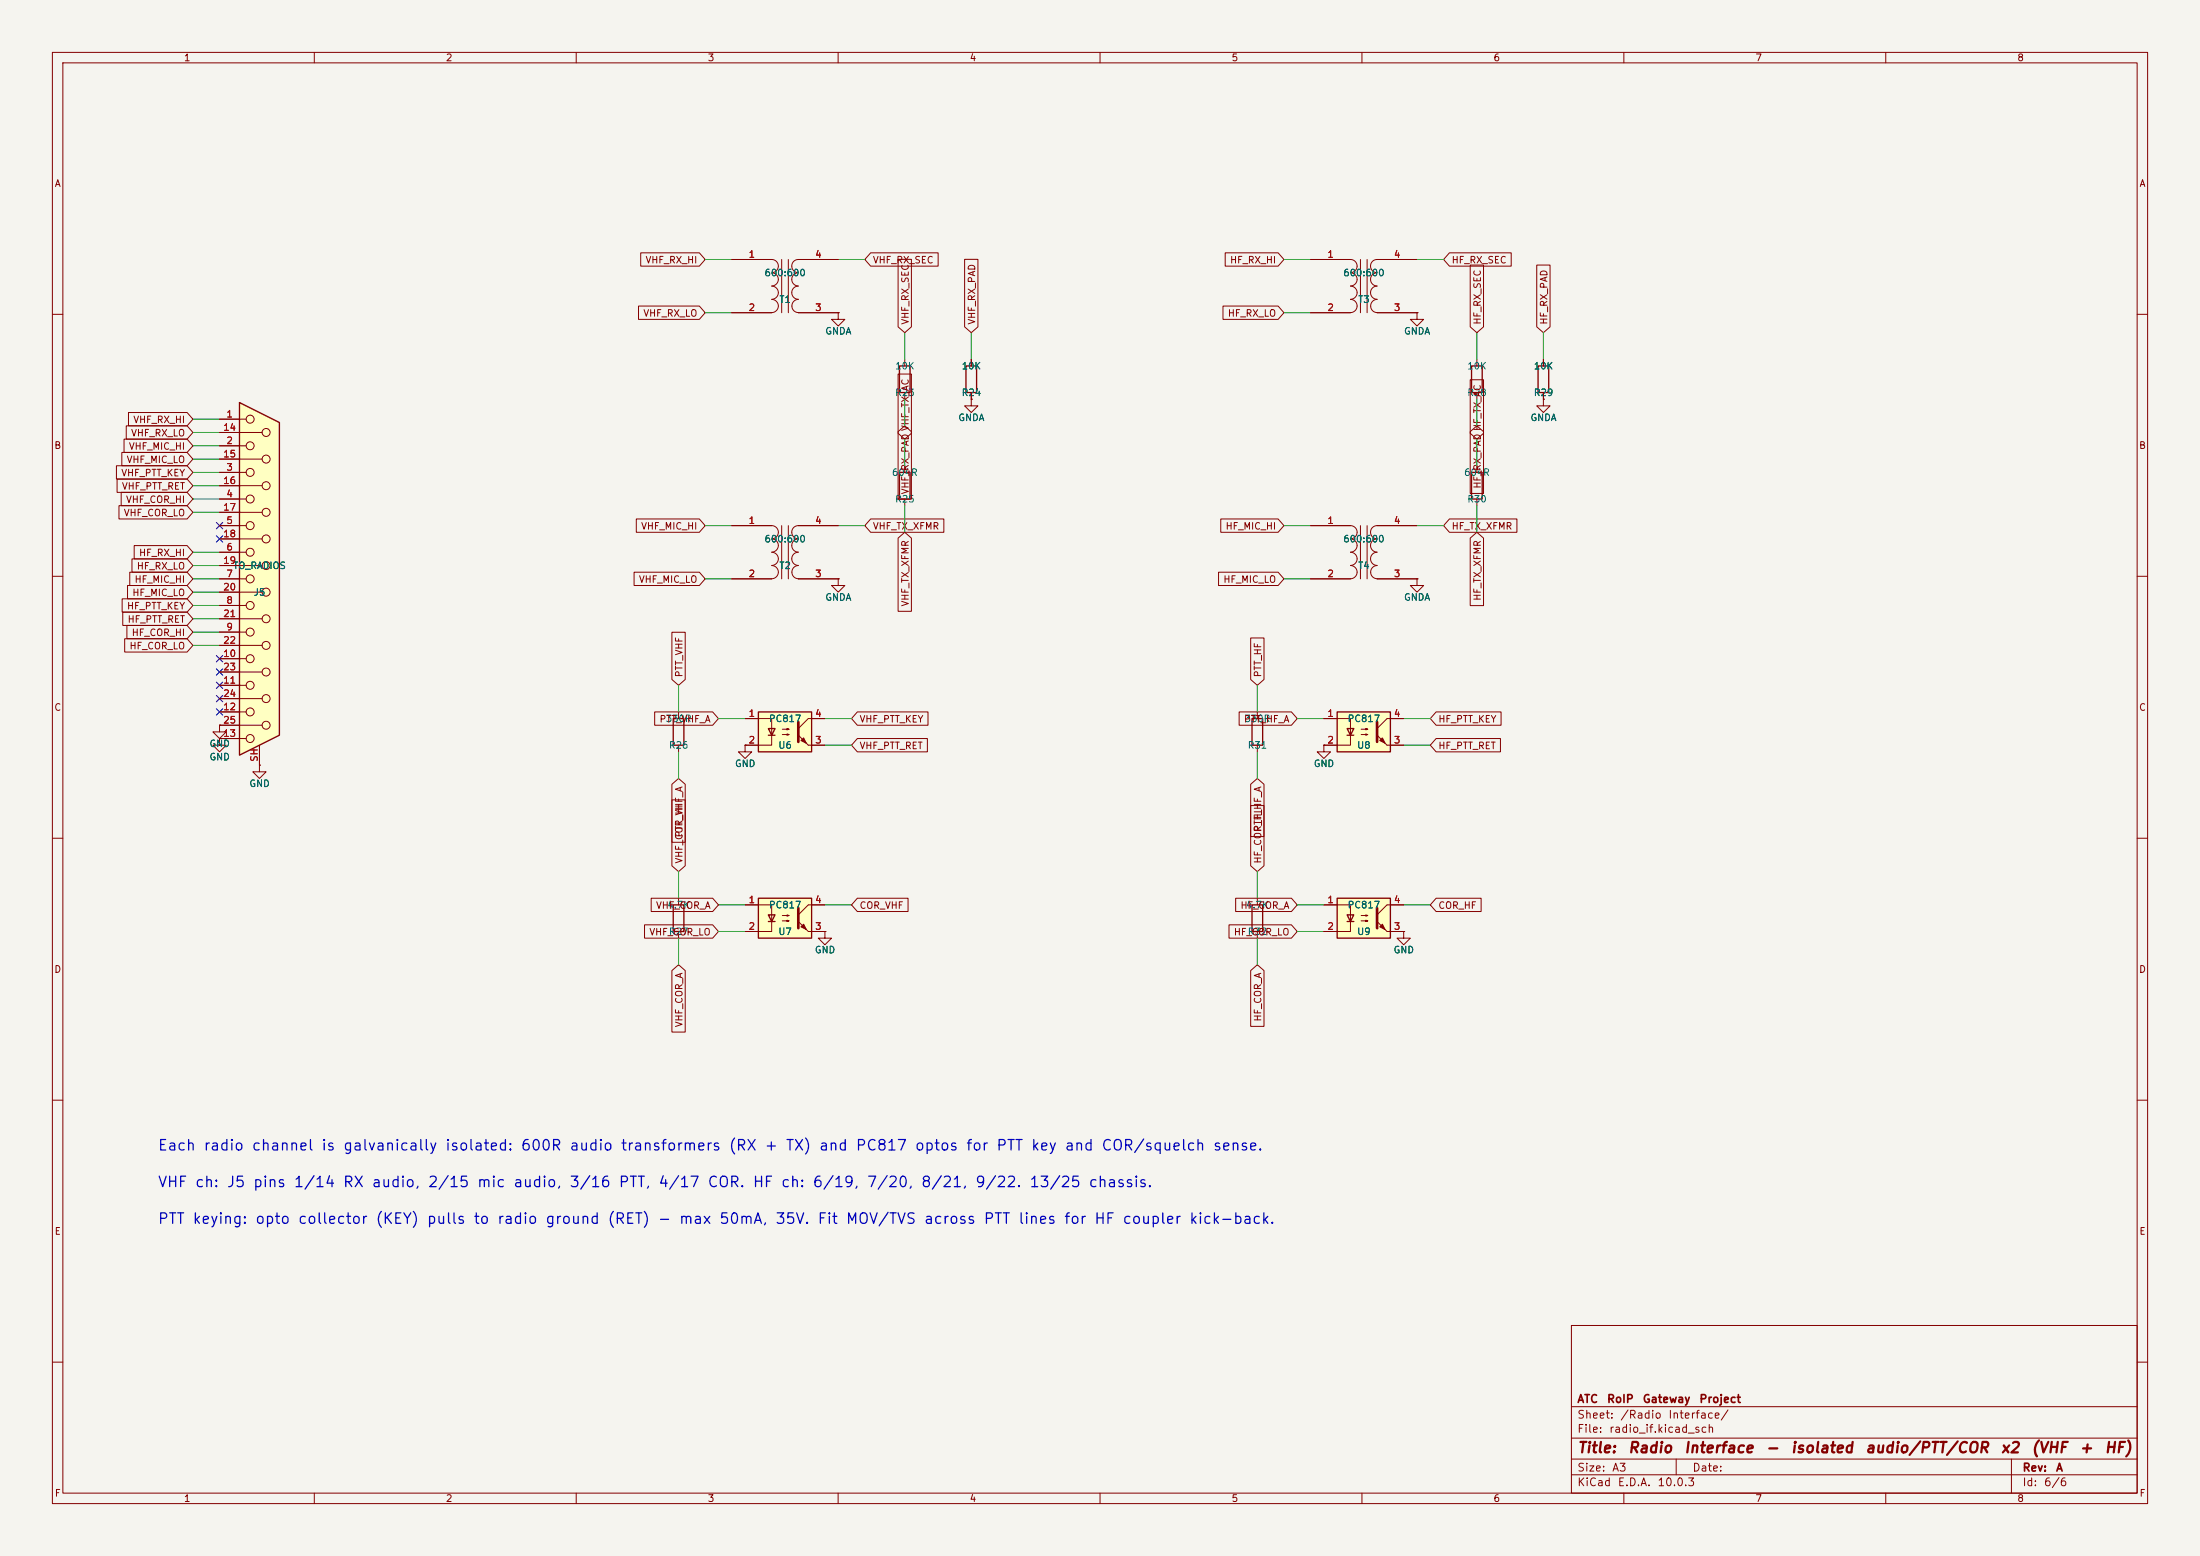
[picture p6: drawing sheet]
<svg xmlns="http://www.w3.org/2000/svg" width="420mm" height="297mm" viewBox="0 0 420 297" stroke-linecap="round" stroke-linejoin="round" font-family="sans-serif">
<path d="M0 0h420v297h-420z" fill="#f5f4ef" stroke="#f5f4ef" stroke-width=".19"/>
<g fill="none" stroke="#840000" stroke-width=".19">
<path d="M10 10h400v277h-400zM12 12h396v273h-396zM60 10v2M110 10v2M160 10v2M210 10v2M260 10v2M310 10v2M360 10v2M160 59.7v1.3h1.3l-1.3 1.2-1.3-1.2h1.3M160 59.7h.1M10 60h2"/>
<path d="M185.4 76.2v1.3h1.3l-1.3 1.2-1.3-1.2h1.3M185.4 76.2h.1M185.4 68.6v1.3M185.4 74.9v1.3M408 60h2M281.9 88.9v1.3M281.9 95.3v1.2M10 110h2M160 110.5v1.3h1.3l-1.3 1.2-1.3-1.2h1.3M160 110.5h.1M408 110h2M129.5 135.9v1.3"/>
<path d="M10 160h2M41.9 141v1.2h1.3l-1.3 1.3-1.3-1.3h1.3M41.9 141h.1M129.5 142.2v1.3M142.2 142.2v1.3h1.3l-1.3 1.3-1.2-1.3h1.2M142.2 142.2h.1M408 160h2M10 210h2M408 210h2M300 253h108v32h-108zM10 260h2M300 278.5h108"/>
<path d="M300 274.5h108M300 268.5h108M320 278.5v3M384 278.5v6.5M408 260h2M60 285v2M110 285v2M160 285v2M210 285v2M260 285v2M300 281.5h108M310 285v2"/>
<path d="M360 285v2"/>
</g>
<path d="M184.4 69.9h2v5h-2zM280.9 90.2h2.1v5.1h-2.1zM128.5 137.2h2.1v5h-2.1z" fill="none" stroke="#840000" stroke-width=".25"/>
<path d="M144.8 171.5h10.1v7.6h-10.1z" fill="#ffffc2"/>
<path d="M171.7 69.9h2v5h-2zM128.5 172.7h2.1v5.1h-2.1zM144.8 171.5h10.1v7.6h-10.1zM146.7 174.6h1.3l-.7 1.3zM146.7 175.9h1.3" fill="none" stroke="#840000" stroke-width=".25"/>
<g fill="none" stroke="#840000" stroke-width=".19">
<path d="M139.7 49.5h7.6a1.26 1.26 0 0 1 1.3 1.3 1.26 1.26 0 0 1-1.3 1.3 1.27 1.27 0 0 1 1.3 1.2 1.27 1.27 0 0 1-1.3 1.3 1.27 1.27 0 0 1 1.3 1.3 1.27 1.27 0 0 1-1.3 1.2 1.27 1.27 0 0 1 1.3 1.3 1.27 1.27 0 0 1-1.3 1.3M139.7 59.7h7.6M149.2 49.5v10.2M150.5 49.5v10.2M152.4 52.1a1.25 1.25 0 0 0-1.2 1.2 1.25 1.25 0 0 0 1.2 1.3 1.27 1.27 0 0 0-1.2 1.3 1.27 1.27 0 0 0 1.2 1.2M152.4 59.7h7.6M152.4 57.2a1.26 1.26 0 0 0-1.2 1.2 1.26 1.26 0 0 0 1.2 1.3M160 49.5h-7.6a1.25 1.25 0 0 0-1.2 1.3 1.25 1.25 0 0 0 1.2 1.2M172.7 68.6v1.3M172.7 74.9v1.3M129.5 171.5v1.2M129.5 177.8v1.3"/>
<path d="M142.2 172.7h5.1v5.1h-5.1M149.4 174.8h1.2l-.4 .1v-.3l.4 .2M149.4 175.8h1.2l-.4 .1v-.3l.4 .2M154.3 177.8h3.2M157.5 177.8v1.3h1.2l-1.2 1.2-1.3-1.2h1.3M157.5 177.8h.1M157.5 172.7h-3.2l-1.9 1.9"/>
</g>
<path d="M152.4 173.4v3.8" fill="none" stroke="#840000" stroke-width=".51"/>
<g fill="#840000" stroke="#840000" stroke-width=".19">
<path d="M152.9 176.9l.5-.5 .5 1z"/>
<path d="M152.4 175.9l1.9 1.9z"/>
</g>
<path d="M144.8 135.9h10.1v7.6h-10.1z" fill="#ffffc2"/>
<path d="M144.8 135.9h10.1v7.6h-10.1zM146.7 139.1h1.3l-.7 1.2zM146.7 140.3h1.3" fill="none" stroke="#840000" stroke-width=".25"/>
<path d="M142.2 137.2h5.1v5h-5.1M149.4 139.2h1.2l-.4 .1v-.2l.4 .1M157.5 137.2h-3.2l-1.9 1.9M149.4 140.2h1.2l-.4 .1v-.2l.4 .1M154.3 142.2h3.2" fill="none" stroke="#840000" stroke-width=".19"/>
<path d="M152.4 137.8v3.8" fill="none" stroke="#840000" stroke-width=".51"/>
<g fill="#840000" stroke="#840000" stroke-width=".19">
<path d="M152.9 141.4l.5-.6 .5 1.1z"/>
<path d="M152.4 140.3l1.9 1.9z"/>
</g>
<path d="M45.7 76.8l7.6 3.8v59.7l-7.6 3.8z" fill="#ffffc2"/>
<path d="M45.7 76.8l7.6 3.8v59.7l-7.6 3.8zM280.9 69.9h2.1v5h-2.1zM171.7 90.2h2v5.1h-2zM239 137.2h2v5h-2z" fill="none" stroke="#840000" stroke-width=".25"/>
<g fill="none" stroke="#840000" stroke-width=".19">
<path d="M250.2 49.5h7.6a1.26 1.26 0 0 1 1.3 1.3 1.26 1.26 0 0 1-1.3 1.3 1.27 1.27 0 0 1 1.3 1.2 1.27 1.27 0 0 1-1.3 1.3 1.27 1.27 0 0 1 1.3 1.3 1.27 1.27 0 0 1-1.3 1.2 1.27 1.27 0 0 1 1.3 1.3 1.27 1.27 0 0 1-1.3 1.3M250.2 59.7h7.6M259.7 49.5v10.2M261 49.5v10.2M262.9 52.1a1.25 1.25 0 0 0-1.3 1.2 1.25 1.25 0 0 0 1.3 1.3 1.27 1.27 0 0 0-1.3 1.3 1.27 1.27 0 0 0 1.3 1.2M262.9 59.7h7.6M262.9 57.2a1.26 1.26 0 0 0-1.2 1.2 1.26 1.26 0 0 0 1.2 1.3M270.5 59.7v1.3h1.3l-1.3 1.2-1.3-1.2h1.3M270.5 59.7h.1M270.5 49.5h-7.6a1.25 1.25 0 0 0-1.3 1.3 1.25 1.25 0 0 0 1.3 1.2M281.9 68.6v1.3M281.9 74.9v1.3"/>
<path d="M41.9 80h5.1M41.9 82.6h8.1M41.9 85.1h5.1M41.9 87.6h8.1M41.9 90.2h5.1M41.9 92.7h8.1M41.9 95.3h5.1M41.9 97.8h8.1M172.7 88.9v1.3M172.7 95.3v1.2M41.9 100.3h5.1M41.9 102.9h8.1"/>
<path d="M41.9 105.4h5.1M41.9 108h8.1M41.9 110.5h5.1M41.9 113h8.1M41.9 115.6h5.1M41.9 118.1h8.1M139.7 100.3h7.6a1.26 1.26 0 0 1 1.3 1.3 1.26 1.26 0 0 1-1.3 1.3 1.27 1.27 0 0 1 1.3 1.2 1.27 1.27 0 0 1-1.3 1.3M147.3 105.4a1.26 1.26 0 0 1 1.3 1.3 1.26 1.26 0 0 1-1.3 1.2M147.3 108a1.26 1.26 0 0 1 1.3 1.2 1.26 1.26 0 0 1-1.3 1.3h-7.6M149.2 100.3v10.2M150.5 100.3v10.2M152.4 102.9a1.25 1.25 0 0 0-1.2 1.2 1.25 1.25 0 0 0 1.2 1.3"/>
<path d="M152.4 105.4a1.25 1.25 0 0 0-1.2 1.3 1.25 1.25 0 0 0 1.2 1.2M152.4 110.5h7.6M152.4 108a1.26 1.26 0 0 0-1.2 1.2 1.26 1.26 0 0 0 1.2 1.3M160 100.3h-7.6a1.25 1.25 0 0 0-1.2 1.3 1.25 1.25 0 0 0 1.2 1.2M250.2 100.3h7.6a1.26 1.26 0 0 1 1.3 1.3 1.26 1.26 0 0 1-1.3 1.3 1.27 1.27 0 0 1 1.3 1.2 1.27 1.27 0 0 1-1.3 1.3M257.8 105.4a1.26 1.26 0 0 1 1.3 1.3 1.26 1.26 0 0 1-1.3 1.2M257.8 108a1.26 1.26 0 0 1 1.3 1.2 1.26 1.26 0 0 1-1.3 1.3h-7.6M259.7 100.3v10.2M261 100.3v10.2M262.9 102.9a1.25 1.25 0 0 0-1.3 1.2 1.25 1.25 0 0 0 1.3 1.3M262.9 105.4a1.25 1.25 0 0 0-1.3 1.3 1.25 1.25 0 0 0 1.3 1.2M262.9 110.5h7.6"/>
<path d="M262.9 108a1.26 1.26 0 0 0-1.2 1.2 1.26 1.26 0 0 0 1.2 1.3M270.5 110.5v1.3h1.3l-1.3 1.2-1.3-1.2h1.3M270.5 110.5h.1M270.5 100.3h-7.6a1.25 1.25 0 0 0-1.3 1.3 1.25 1.25 0 0 0 1.3 1.2M41.9 138.4v1.3h1.3l-1.3 1.3-1.3-1.3h1.3M41.9 138.4h.1M41.9 120.7h5.1M41.9 123.2h8.1M41.9 125.7h5.1M41.9 128.3h8.1M41.9 130.8h5.1M41.9 133.4h8.1"/>
<path d="M41.9 135.9h5.1M41.9 138.4h8.1M240 135.9v1.3M41.9 141h5.1M49.5 146.1v1.2h1.3l-1.3 1.3-1.2-1.3h1.2M49.5 146.1h.1M49.5 142.2v3.9M240 142.2v1.3"/>
<circle cx="47.8" cy="90.2" r=".76"/>
<circle cx="47.8" cy="85.1" r=".76"/>
<circle cx="47.8" cy="95.2" r=".76"/>
<circle cx="47.8" cy="80" r=".76"/>
<circle cx="50.8" cy="87.6" r=".76"/>
<circle cx="50.8" cy="97.8" r=".76"/>
<circle cx="50.8" cy="92.7" r=".76"/>
<circle cx="50.8" cy="82.5" r=".76"/>
<circle cx="47.8" cy="100.3" r=".76"/>
<circle cx="47.8" cy="115.6" r=".76"/>
<circle cx="47.8" cy="105.4" r=".76"/>
<circle cx="47.8" cy="110.5" r=".76"/>
<circle cx="50.8" cy="102.9" r=".76"/>
<circle cx="50.8" cy="118.1" r=".76"/>
<circle cx="50.8" cy="113" r=".76"/>
<circle cx="50.8" cy="107.9" r=".76"/>
<circle cx="47.8" cy="120.6" r=".76"/>
<circle cx="47.8" cy="135.9" r=".76"/>
<circle cx="47.8" cy="125.7" r=".76"/>
<circle cx="47.8" cy="130.8" r=".76"/>
<circle cx="50.8" cy="138.4" r=".76"/>
<circle cx="50.8" cy="133.3" r=".76"/>
<circle cx="50.8" cy="128.3" r=".76"/>
<circle cx="50.8" cy="123.2" r=".76"/>
<circle cx="47.8" cy="141" r=".76"/>
</g>
<path d="M255.3 135.9h10.1v7.6h-10.1z" fill="#ffffc2"/>
<path d="M255.3 135.9h10.1v7.6h-10.1zM257.2 139.1h1.2l-.6 1.2zM257.2 140.3h1.2M239 172.7h2v5.1h-2z" fill="none" stroke="#840000" stroke-width=".25"/>
<path d="M252.7 137.2h5.1v5h-5.1M259.8 139.2h1.3l-.4 .1v-.2l.4 .1M268 137.2h-3.2l-1.9 1.9M252.7 142.2v1.3h1.3l-1.3 1.3-1.2-1.3h1.2M252.7 142.2h.1M259.8 140.2h1.3l-.4 .1v-.2l.4 .1M264.8 142.2h3.2M240 171.5v1.2M240 177.8v1.3M268 177.8v1.3h1.2l-1.2 1.2-1.3-1.2h1.3M268 177.8h.1" fill="none" stroke="#840000" stroke-width=".19"/>
<path d="M262.9 137.8v3.8" fill="none" stroke="#840000" stroke-width=".51"/>
<g fill="#840000" stroke="#840000" stroke-width=".19">
<path d="M263.4 141.4l.5-.6 .5 1.1z"/>
<path d="M262.9 140.3l1.9 1.9z"/>
</g>
<path d="M255.3 171.5h10.1v7.6h-10.1z" fill="#ffffc2"/>
<path d="M293.6 69.9h2.1v5h-2.1zM255.3 171.5h10.1v7.6h-10.1zM257.2 174.6h1.2l-.6 1.3zM257.2 175.9h1.2" fill="none" stroke="#840000" stroke-width=".25"/>
<g fill="none" stroke="#840000" stroke-width=".19">
<path d="M121.9 58.4h11.6l1.1 1.3-1.1 1.3h-11.6zM122.3 48.3h11.2l1.1 1.2-1.1 1.3h-11.2zM139.7 49.5h7.6M139.7 59.7h7.6M152.4 49.5h7.6M152.4 59.7h7.6M160 59.7h.1M166.2 48.3h12.9v2.5h-12.9l-1.1-1.3zM171.4 49.5h2.6v12.9l-1.3 1.1-1.3-1.1zM184.1 49.5h2.6v12.9l-1.3 1.1-1.3-1.1zM233.5 58.4h10.5l1.1 1.3-1.1 1.3h-10.5zM233.9 48.3h10.1l1.1 1.2-1.1 1.3h-10.1z"/>
<path d="M250.2 49.5h7.6M250.2 59.7h7.6M262.9 49.5h7.6M262.9 59.7h7.6M270.5 59.7h.1M276.7 48.3h11.8v2.5h-11.8l-1.1-1.3zM280.7 50.6h2.5v11.8l-1.3 1.1-1.2-1.1zM293.4 50.6h2.5v11.8l-1.3 1.1-1.2-1.1zM24.5 78.7h11.2l1.1 1.3-1.1 1.3h-11.2zM171.4 71.4h2.6v11.3l-1.3 1.1-1.3-1.1zM185.4 76.2h.1M185.4 68.6v1.3"/>
<path d="M185.4 74.9v1.3M280.7 72.5h2.5v10.2l-1.3 1.1-1.2-1.1zM294.6 76.2v1.3h1.3l-1.3 1.2-1.2-1.2h1.2M294.6 76.2h.1M294.6 68.6v1.3M294.6 74.9v1.3M22.2 88.9h13.5l1.1 1.3-1.1 1.2h-13.5zM22.3 91.4h13.4l1.1 1.3-1.1 1.3h-13.4zM22.7 96.5h13l1.1 1.3-1.1 1.3h-13zM23.1 94h12.6l1.1 1.3-1.1 1.2h-12.6zM23.3 86.4h12.4l1.1 1.2-1.1 1.3h-12.4zM23.7 83.8h12l1.1 1.3-1.1 1.3h-12z"/>
<path d="M24.1 81.3h11.6l1.1 1.3-1.1 1.2h-11.6zM41.9 80h3.8M41.9 85.1h3.8M41.9 90.2h3.8M41.9 95.3h3.8M41.9 82.6h3.8M41.9 87.6h3.8M41.9 92.7h3.8M41.9 97.8h3.8M121.5 99.1h12l1.1 1.2-1.1 1.3h-12zM166.2 99.1h14v2.5h-14l-1.1-1.3zM171.4 82.4l1.3-1.1 1.3 1.1v12.9h-2.6z"/>
<path d="M233 99.1h11l1.1 1.2-1.1 1.3h-11zM276.7 99.1h12.9v2.5h-12.9l-1.1-1.3zM280.7 82.4l1.2-1.1 1.3 1.1v11.8h-2.5zM23.3 114.3h12.4l1.1 1.3-1.1 1.2h-12.4zM23.4 116.8h12.3l1.1 1.3-1.1 1.3h-12.3zM24.2 119.4h11.5l1.1 1.3-1.1 1.2h-11.5zM24.3 111.8h11.4l1.1 1.2-1.1 1.3h-11.4zM24.8 109.2h10.9l1.1 1.3-1.1 1.3h-10.9zM25.2 106.7h10.5l1.1 1.3-1.1 1.2h-10.5zM25.6 104.1h10.1l1.1 1.3-1.1 1.3h-10.1zM41.9 100.3h3.8M41.9 105.4h3.8"/>
<path d="M41.9 110.5h3.8M41.9 115.6h3.8M41.9 102.9h3.8M41.9 108h3.8M41.9 113h3.8M41.9 118.1h3.8M121 109.2h12.5l1.1 1.3-1.1 1.3h-12.5zM139.7 100.3h7.6M139.7 110.5h7.6M152.4 100.3h7.6M152.4 110.5h7.6M160 110.5h.1"/>
<path d="M171.4 102.7l1.3-1.1 1.3 1.1v14h-2.6zM232.6 109.2h11.4l1.1 1.3-1.1 1.3h-11.4zM250.2 100.3h7.6M250.2 110.5h7.6M262.9 100.3h7.6M262.9 110.5h7.6M270.5 110.5h.1M280.7 102.7l1.2-1.1 1.3 1.1v12.9h-2.5zM23.8 121.9h11.9l1.1 1.3-1.1 1.3h-11.9zM41.9 138.4h.1M41.9 120.7h3.8M41.9 125.7h3.8"/>
<path d="M41.9 130.8h3.8M41.9 135.9h3.8M41.9 123.2h3.8M41.9 128.3h3.8M41.9 133.4h3.8M41.9 138.4h3.8M125 135.9h11l1.2 1.3-1.2 1.2h-11zM128.3 120.7h2.5v9l-1.3 1.1-1.2-1.1zM142.2 137.2h2.6M154.9 137.2h2.6M163.7 135.9h13.5v2.5h-13.5l-1.1-1.2zM236.6 135.9h9.9l1.1 1.3-1.1 1.2h-9.9z"/>
<path d="M238.8 121.8h2.5v7.9l-1.3 1.1-1.2-1.1zM252.7 137.2h2.6M265.4 137.2h2.6M274.2 135.9h12.4v2.5h-12.4l-1.2-1.2zM41.9 141h.1M41.9 141h3.8M49.5 146.1h.1M49.5 142.2v3.9M128.3 149.7l1.2-1.1 1.3 1.1v11.1h-2.5zM128.3 152.7h2.5v12.6l-1.3 1.1-1.2-1.1zM142.2 142.2h.1M142.2 142.2h2.6"/>
<path d="M154.9 142.2h2.6M163.7 141h13.3v2.5h-13.3l-1.1-1.3zM238.8 149.7l1.2-1.1 1.3 1.1v10h-2.5zM238.8 153.8h2.5v11.5l-1.3 1.1-1.2-1.1zM252.7 142.2h.1M252.7 142.2h2.6M265.4 142.2h2.6M274.2 141h12.2v2.5h-12.2l-1.2-1.3zM123 176.5h13l1.2 1.3-1.2 1.3h-13zM124.3 171.4h11.7l1.2 1.3-1.2 1.3h-11.7zM142.2 172.7h2.6M142.2 177.8h2.6"/>
<path d="M154.9 172.7h2.6M154.9 177.8h2.6M157.5 177.8h.1M163.7 171.4h9.7v2.6h-9.7l-1.1-1.3zM234.6 176.5h11.9l1.1 1.3-1.1 1.3h-11.9zM235.9 171.4h10.6l1.1 1.3-1.1 1.3h-10.6zM252.7 172.7h5.1v5.1h-5.1M259.8 174.8h1.3l-.4 .1v-.3l.4 .2M259.8 175.8h1.3l-.4 .1v-.3l.4 .2M264.8 177.8h3.2M268 177.8h.1M268 172.7h-3.2l-1.9 1.9"/>
<path d="M274.2 171.4h8.6v2.6h-8.6l-1.2-1.3zM128.3 185.3l1.2-1.1 1.3 1.1v11.7h-2.5zM238.8 185.3l1.2-1.1 1.3 1.1v10.6h-2.5z"/>
</g>
<path d="M262.9 173.4v3.8" fill="none" stroke="#840000" stroke-width=".51"/>
<g fill="#840000" stroke="#840000" stroke-width=".19">
<path d="M263.4 176.9l.5-.5 .5 1z"/>
<path d="M262.9 175.9l1.9 1.9z"/>
</g>
<g fill="none" stroke="#009600" stroke-width=".19">
<path d="M134.6 59.7h5.1M134.6 49.5h5.1M160 49.5h5.1M245.1 59.7h5.1M245.1 49.5h5.1M270.5 49.5h5.1M172.7 63.5v5.1M172.7 76.2v5.1M185.4 63.5v5.1M281.9 63.5v5.1M281.9 76.2v5.1M294.6 63.5v5.1"/>
<path d="M36.8 90.2h5.1M36.8 80h5.1M36.8 92.7h5.1M36.8 97.8h5.1M36.8 87.6h5.1M36.8 85.1h5.1M36.8 95.3h5.1M36.8 82.6h5.1M172.7 83.8v5.1M172.7 96.5v5.1M281.9 83.8v5.1M281.9 96.5v5.1"/>
<path d="M36.8 115.6h5.1M36.8 118.1h5.1M36.8 110.5h5.1M36.8 105.4h5.1M36.8 108h5.1M36.8 113h5.1M134.6 100.3h5.1M134.6 110.5h5.1M160 100.3h5.1M245.1 100.3h5.1M245.1 110.5h5.1M270.5 100.3h5.1"/>
<path d="M36.8 120.7h5.1M36.8 123.2h5.1M129.5 130.8v5.1M137.2 137.2h5M157.5 137.2h5.1M240 130.8v5.1M247.6 137.2h5.1M268 137.2h5M129.5 143.5v5.1M157.5 142.2h5.1M240 143.5v5.1M268 142.2h5"/>
<path d="M129.5 166.4v5.1M129.5 179.1v5.1M137.2 177.8h5M137.2 172.7h5M157.5 172.7h5.1M240 166.4v5.1M240 179.1v5.1M247.6 177.8h5.1M247.6 172.7h5.1M268 172.7h5"/>
</g>
<g fill="none" stroke="#000084" stroke-width=".19">
<path d="M41.3 99.7l1.2 1.2M42.5 99.7l-1.2 1.2M41.3 102.3l1.2 1.2M42.5 102.3l-1.2 1.2M41.3 135.3l1.2 1.2M41.3 130.2l1.2 1.2M41.3 132.7l1.2 1.3M41.3 127.7l1.2 1.2M41.3 125.1l1.2 1.2M42.5 135.3l-1.2 1.2M42.5 130.2l-1.2 1.2M42.5 132.7l-1.2 1.3"/>
<path d="M42.5 127.7l-1.2 1.2M42.5 125.1l-1.2 1.2"/>
</g>
<g font-size="2" fill="#0000c2">
<text x="30" y="220.1">Each radio channel is galvanically isolated: 600R audio transformers (RX + TX) and PC817 optos for PTT key and COR/squelch sense.</text>
<text x="30" y="227.1">VHF ch: J5 pins 1/14 RX audio, 2/15 mic audio, 3/16 PTT, 4/17 COR. HF ch: 6/19, 7/20, 8/21, 9/22. 13/25 chassis.</text>
<text x="30" y="234.1">PTT keying: opto collector (KEY) pulls to radio ground (RET) - max 50mA, 35V. Fit MOV/TVS across PTT lines for HF coupler kick-back.</text>
</g>
<g font-size="2" fill="#840000">
<text x="301" y="277.8">Title:</text>
<text x="310.7" y="277.8">Radio</text>
<text x="321.4" y="277.8">Interface</text>
<text x="336.9" y="277.8">-</text>
<text x="341.7" y="277.8">isolated</text>
<text x="356" y="277.8">audio/PTT/COR</text>
<text x="381.8" y="277.8">x2</text>
<text x="387.6" y="277.8">(VHF</text>
<text x="396.8" y="277.8">+</text>
<text x="401.6" y="277.8">HF)</text>
</g>
<g font-size="1.5" fill="#840000">
<text x="301" y="268.1">ATC</text>
<text x="306.7" y="268.1">RoIP</text>
<text x="313.5" y="268.1">Gateway</text>
<text x="324.3" y="268.1">Project</text>
<text x="301" y="273.8">File:</text>
<text x="301" y="271.1">Sheet:</text>
<text x="307.1" y="273.8">radio_if.kicad_sch</text>
<text x="309.2" y="271.1">/Radio</text>
<text x="318.4" y="271.1">Interface/</text>
<text x="301" y="281.2">Size:</text>
<text x="307.6" y="281.2">A3</text>
<text x="323" y="281.2">Date:</text>
<text x="386" y="281.2">Rev:</text>
<text x="392.4" y="281.2">A</text>
<text x="301" y="284">KiCad</text>
<text x="308.7" y="284">E.D.A.</text>
<text x="316.3" y="284">10.0.3</text>
<text x="386" y="284">Id:</text>
<text x="390.1" y="284">6/6</text>
</g>
<g font-size="1.3" fill="#840000">
<text x="35" y="12">1</text>
<text x="85" y="12">2</text>
<text x="135" y="12">3</text>
<text x="185" y="12">4</text>
<text x="235" y="12">5</text>
<text x="285" y="12">6</text>
<text x="335" y="12">7</text>
<text x="385" y="12">8</text>
<text x="10.3" y="36">A</text>
<text x="408.3" y="36">A</text>
<text x="123.1" y="50.6">VHF_RX_HI</text>
<text x="166.5" y="50.6">VHF_RX_SEC</text>
<text x="234.7" y="50.6">HF_RX_HI</text>
<text x="277" y="50.6">HF_RX_SEC</text>
<text x="122.7" y="60.8">VHF_RX_LO</text>
<text x="173.8" y="62.1" transform="rotate(-90 173.8 62.1)">VHF_RX_SEC</text>
<text x="186.5" y="62.1" transform="rotate(-90 186.5 62.1)">VHF_RX_PAD</text>
<text x="234.3" y="60.8">HF_RX_LO</text>
<text x="283" y="62.1" transform="rotate(-90 283 62.1)">HF_RX_SEC</text>
<text x="295.7" y="62.1" transform="rotate(-90 295.7 62.1)">HF_RX_PAD</text>
<text x="24.9" y="83.6">VHF_RX_LO</text>
<text x="25.3" y="81.1">VHF_RX_HI</text>
<text x="10.3" y="86">B</text>
<text x="24.1" y="88.7">VHF_MIC_LO</text>
<text x="24.5" y="86.2">VHF_MIC_HI</text>
<text x="408.2" y="86">B</text>
<text x="23" y="91.2">VHF_PTT_KEY</text>
<text x="23.2" y="93.8">VHF_PTT_RET</text>
<text x="173.8" y="94.5" transform="rotate(-90 173.8 94.5)">VHF_RX_PAD VHF_TX_AC</text>
<text x="283" y="93.4" transform="rotate(-90 283 93.4)">HF_RX_PAD HF_TX_AC</text>
<text x="23.5" y="98.9">VHF_COR_LO</text>
<text x="23.9" y="96.3">VHF_COR_HI</text>
<text x="122.3" y="101.4">VHF_MIC_HI</text>
<text x="166.5" y="101.4">VHF_TX_XFMR</text>
<text x="233.9" y="101.4">HF_MIC_HI</text>
<text x="277" y="101.4">HF_TX_XFMR</text>
<text x="26.4" y="106.5">HF_RX_HI</text>
<text x="25.6" y="111.6">HF_MIC_HI</text>
<text x="26" y="109">HF_RX_LO</text>
<text x="121.9" y="111.6">VHF_MIC_LO</text>
<text x="233.4" y="111.6">HF_MIC_LO</text>
<text x="24.1" y="116.6">HF_PTT_KEY</text>
<text x="24.3" y="119.2">HF_PTT_RET</text>
<text x="25.2" y="114.1">HF_MIC_LO</text>
<text x="173.8" y="115.9" transform="rotate(-90 173.8 115.9)">VHF_TX_XFMR</text>
<text x="283" y="114.8" transform="rotate(-90 283 114.8)">HF_TX_XFMR</text>
<text x="24.6" y="124.3">HF_COR_LO</text>
<text x="25" y="121.7">HF_COR_HI</text>
<text x="130.6" y="129.4" transform="rotate(-90 130.6 129.4)">PTT_VHF</text>
<text x="241.1" y="129.4" transform="rotate(-90 241.1 129.4)">PTT_HF</text>
<text x="10.3" y="136">C</text>
<text x="408.2" y="136">C</text>
<text x="125.8" y="138.2">PTT_VHF_A</text>
<text x="164" y="143.3">VHF_PTT_RET</text>
<text x="164" y="138.2">VHF_PTT_KEY</text>
<text x="237.4" y="138.2">PTT_HF_A</text>
<text x="274.5" y="143.3">HF_PTT_RET</text>
<text x="274.5" y="138.2">HF_PTT_KEY</text>
<text x="130.6" y="160" transform="rotate(-90 130.6 160)">PTT_VHF_A</text>
<text x="241.1" y="158.9" transform="rotate(-90 241.1 158.9)">PTT_HF_A</text>
<text x="130.6" y="164.9" transform="rotate(-90 130.6 164.9)">VHF_COR_HI</text>
<text x="241.1" y="164.9" transform="rotate(-90 241.1 164.9)">HF_COR_HI</text>
<text x="125.1" y="173.8">VHF_COR_A</text>
<text x="164" y="173.8">COR_VHF</text>
<text x="236.7" y="173.8">HF_COR_A</text>
<text x="274.5" y="173.8">COR_HF</text>
<text x="123.9" y="178.9">VHF_COR_LO</text>
<text x="235.4" y="178.9">HF_COR_LO</text>
<text x="10.3" y="186">D</text>
<text x="408.2" y="186">D</text>
<text x="130.6" y="196.2" transform="rotate(-90 130.6 196.2)">VHF_COR_A</text>
<text x="241.1" y="195.1" transform="rotate(-90 241.1 195.1)">HF_COR_A</text>
<text x="10.3" y="236">E</text>
<text x="408.3" y="236">E</text>
<text x="10.3" y="286">F</text>
<text x="35" y="287">1</text>
<text x="85" y="287">2</text>
<text x="135" y="287">3</text>
<text x="185" y="287">4</text>
<text x="235" y="287">5</text>
<text x="285" y="287">6</text>
<text x="335" y="287">7</text>
<text x="385" y="287">8</text>
<text x="408.3" y="286">F</text>
</g>
<g font-size="1.3" fill="#a90000">
<text x="142.8" y="49.5">1</text>
<text x="155.5" y="49.5">4</text>
<text x="253.3" y="49.5">1</text>
<text x="266" y="49.5">4</text>
<text x="142.8" y="59.7">2</text>
<text x="155.5" y="59.7">3</text>
<text x="253.3" y="59.7">2</text>
<text x="266" y="59.7">3</text>
<text x="42.5" y="82.5">14</text>
<text x="43.1" y="80">1</text>
<text x="42.5" y="87.6">15</text>
<text x="43.1" y="85.1">2</text>
<text x="42.5" y="92.7">16</text>
<text x="43.1" y="90.1">3</text>
<text x="43.1" y="95.2">4</text>
<text x="42.5" y="97.8">17</text>
<text x="43.1" y="100.3">5</text>
<text x="142.8" y="100.3">1</text>
<text x="155.5" y="100.3">4</text>
<text x="253.3" y="100.3">1</text>
<text x="266" y="100.3">4</text>
<text x="42.5" y="102.8">18</text>
<text x="42.5" y="107.9">19</text>
<text x="43.1" y="105.4">6</text>
<text x="42.5" y="113">20</text>
<text x="43.1" y="110.5">7</text>
<text x="142.8" y="110.5">2</text>
<text x="155.5" y="110.5">3</text>
<text x="253.3" y="110.5">2</text>
<text x="266" y="110.5">3</text>
<text x="42.5" y="118.1">21</text>
<text x="43.1" y="115.5">8</text>
<text x="42.5" y="125.7">10</text>
<text x="42.5" y="123.2">22</text>
<text x="43.1" y="120.6">9</text>
<text x="42.5" y="130.8">11</text>
<text x="42.5" y="128.2">23</text>
<text x="42.5" y="135.9">12</text>
<text x="42.5" y="133.3">24</text>
<text x="142.8" y="137.1">1</text>
<text x="155.5" y="137.1">4</text>
<text x="253.3" y="137.1">1</text>
<text x="266" y="137.1">4</text>
<text x="42.5" y="140.9">13</text>
<text x="42.5" y="138.4">25</text>
<text x="142.8" y="142.2">2</text>
<text x="155.5" y="142.2">3</text>
<text x="253.3" y="142.2">2</text>
<text x="266" y="142.2">3</text>
<text x="49.5" y="145.5" transform="rotate(-90 49.5 145.5)">SH</text>
<text x="142.8" y="172.7">1</text>
<text x="155.5" y="172.7">4</text>
<text x="253.3" y="172.7">1</text>
<text x="266" y="172.7">4</text>
<text x="142.8" y="177.8">2</text>
<text x="155.5" y="177.8">3</text>
<text x="253.3" y="177.8">2</text>
<text x="266" y="177.8">3</text>
</g>
<g font-size="1.3" fill="#006464">
<text x="145.8" y="53">600:600</text>
<text x="256.3" y="53">600:600</text>
<text x="148.7" y="58.1">T1</text>
<text x="259.2" y="58.1">T3</text>
<text x="157.4" y="64.2">GNDA</text>
<text x="267.9" y="64.2">GNDA</text>
<text x="170.8" y="70.8">10K</text>
<text x="183.5" y="70.8">10K</text>
<text x="280" y="70.8">10K</text>
<text x="292.7" y="70.8">10K</text>
<text x="170.8" y="75.9">R23</text>
<text x="183.5" y="75.9">R24</text>
<text x="280" y="75.9">R28</text>
<text x="292.7" y="75.9">R29</text>
<text x="182.8" y="80.7">GNDA</text>
<text x="292.1" y="80.7">GNDA</text>
<text x="170.2" y="91.1">604R</text>
<text x="279.4" y="91.1">604R</text>
<text x="170.8" y="96.2">R25</text>
<text x="280" y="96.2">R30</text>
<text x="145.8" y="103.8">600:600</text>
<text x="256.3" y="103.8">600:600</text>
<text x="44.4" y="108.9">TO_RADIOS</text>
<text x="148.7" y="108.9">T2</text>
<text x="259.2" y="108.9">T4</text>
<text x="48.3" y="114">J5</text>
<text x="157.4" y="115">GNDA</text>
<text x="267.9" y="115">GNDA</text>
<text x="39.9" y="142.9">GND</text>
<text x="127" y="138.1">330R</text>
<text x="127.6" y="143.2">R26</text>
<text x="146.7" y="138.1">PC817</text>
<text x="148.5" y="143.2">U6</text>
<text x="237.5" y="138.1">330R</text>
<text x="238.1" y="143.2">R31</text>
<text x="257.2" y="138.1">PC817</text>
<text x="259" y="143.2">U8</text>
<text x="39.9" y="145.4">GND</text>
<text x="140.2" y="146.7">GND</text>
<text x="250.7" y="146.7">GND</text>
<text x="47.5" y="150.5">GND</text>
<text x="127.3" y="173.7">4.7K</text>
<text x="146.7" y="173.7">PC817</text>
<text x="237.8" y="173.7">4.7K</text>
<text x="257.2" y="173.7">PC817</text>
<text x="127.6" y="178.8">R27</text>
<text x="148.5" y="178.8">U7</text>
<text x="238.1" y="178.8">R32</text>
<text x="259" y="178.8">U9</text>
<text x="155.4" y="182.3">GND</text>
<text x="265.9" y="182.3">GND</text>
</g>
</svg>
